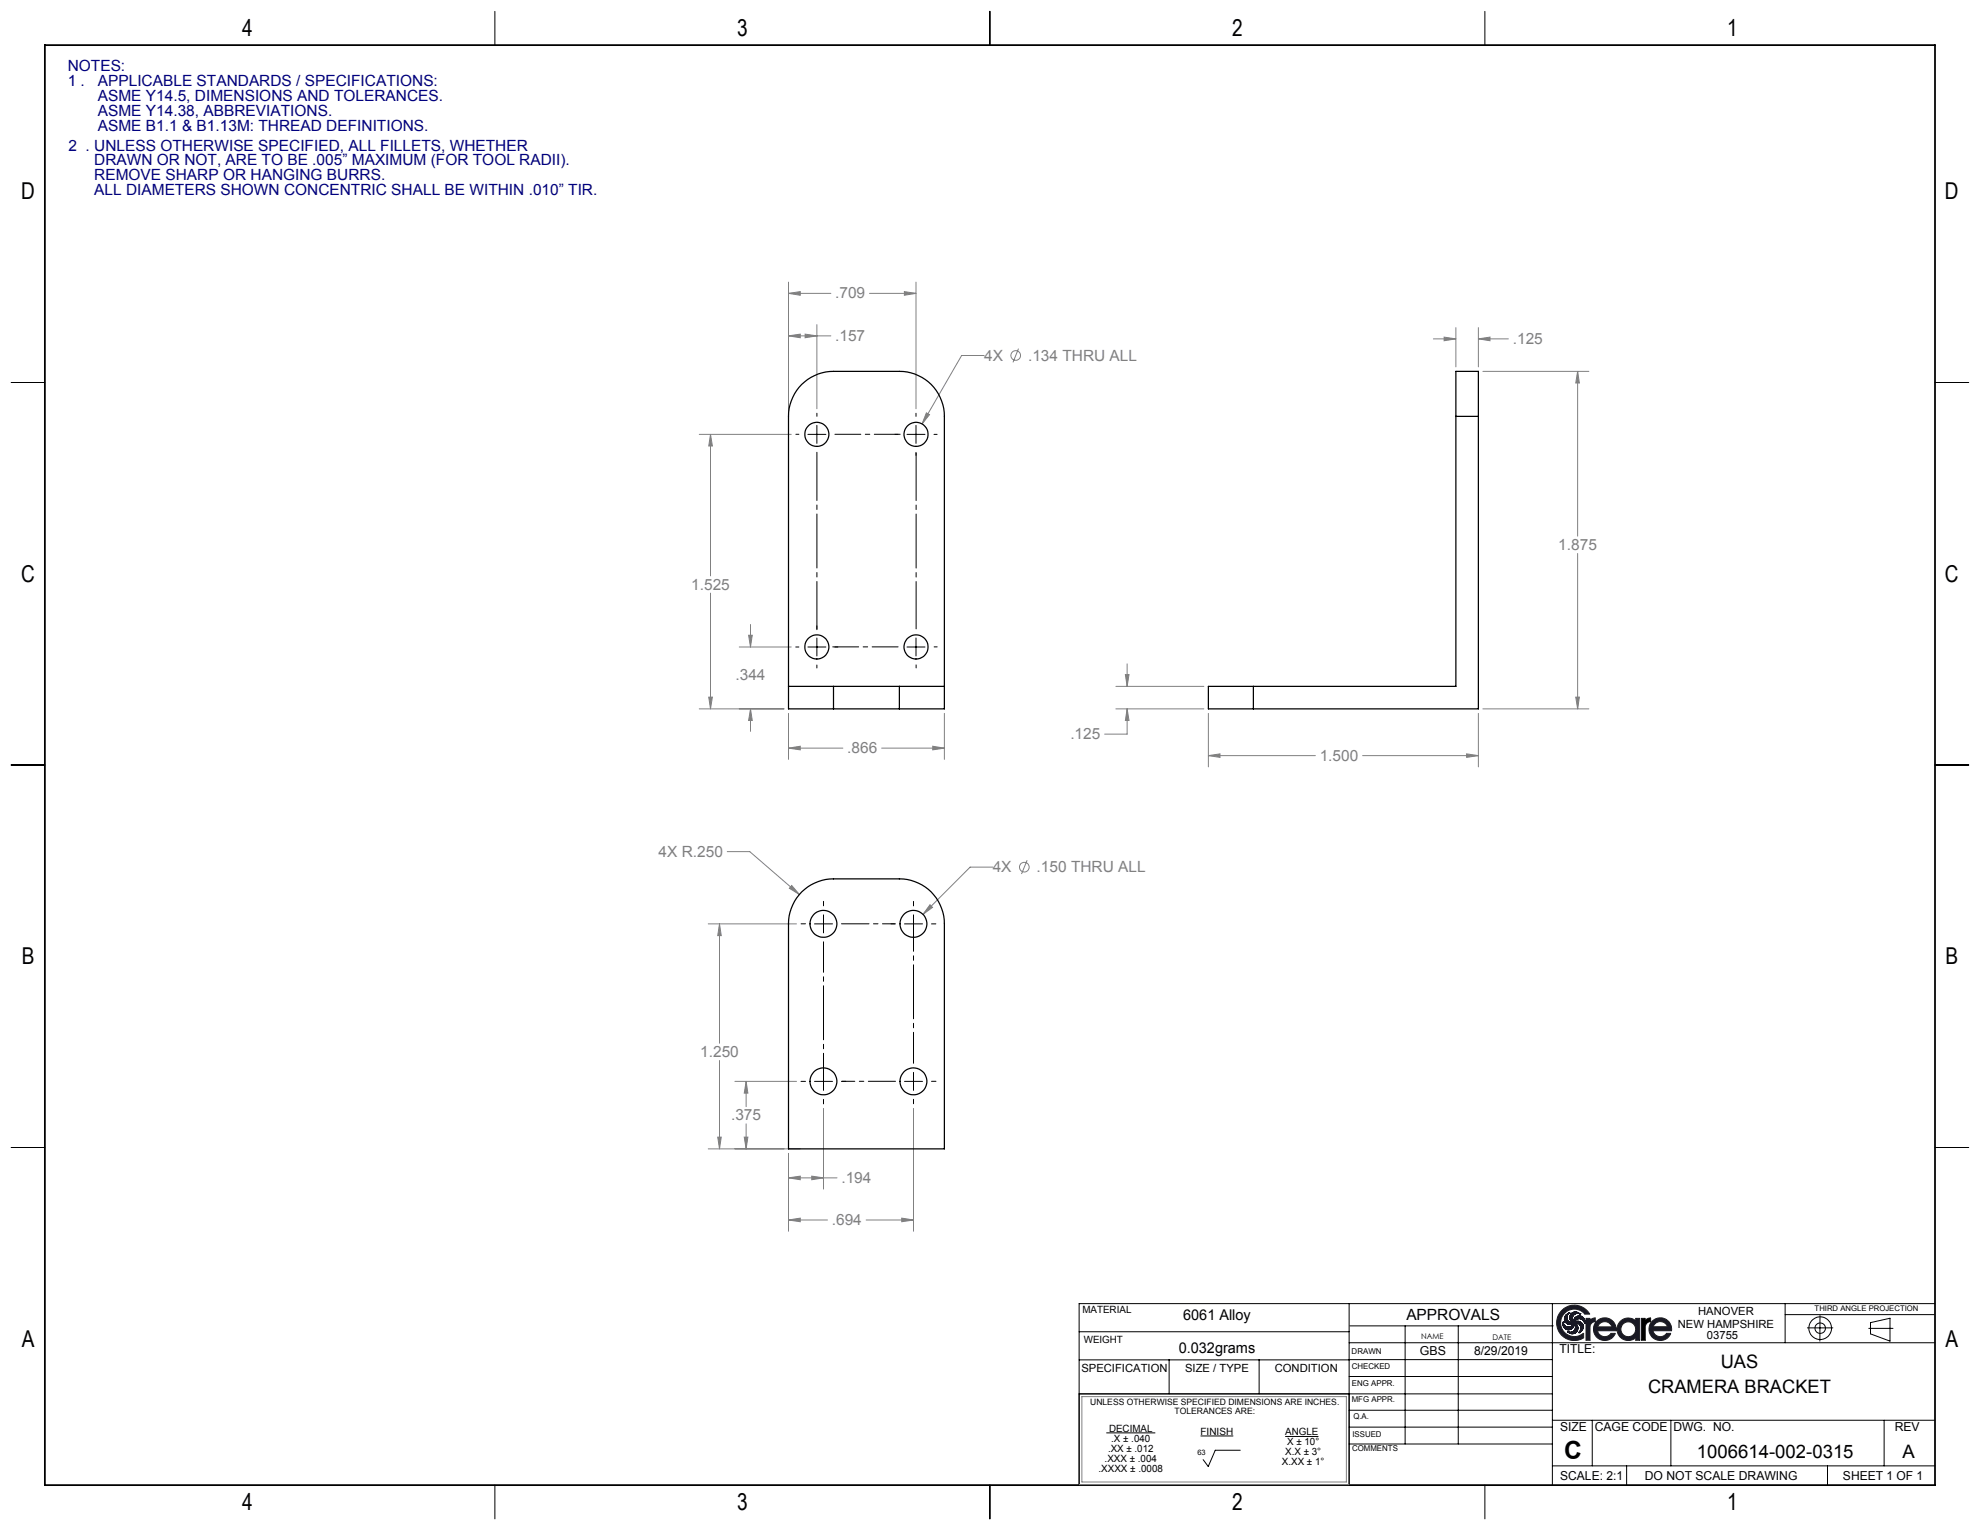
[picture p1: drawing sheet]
<svg xmlns="http://www.w3.org/2000/svg" width="559mm" height="432mm" viewBox="0 0 559 432" stroke-linecap="round" stroke-linejoin="round" font-family="sans-serif">
<g fill="none" stroke="#000" stroke-width=".28">
<path d="M139.7 3.2v9.5M279.4 3.2v9.5M419.1 3.2v9.5M3.1 107.9h9.6M546.1 107.9h9.5M3.1 215.9h9.6M546.1 215.9h9.5M3.1 323.8h9.6M546.1 323.8h9.5M304.6 375.8h76.2M380.8 367.9v51.2M380.8 379h165.3"/>
<path d="M381 374.2h57.4M396.6 374.2v33.3M411.6 374.2v33.3M438.1 367.9v51.2M503.8 367.9v11.1M503.8 371h42.1M510.1 374.8h7.2M513.6 371.3v7.2M527.4 374.9h6.8M527.9 373.3l5.5-1.3v6.5l-5.5-2.1zM546.1 367.9h-241.5v51.2M304.6 393.4h133.5"/>
<path d="M304.6 383.8h76.2M304.6 393.4h76.2v25.6h-76.2zM330 383.8v9.6M355.4 383.8v9.6M380.8 388.5h57.3M380.8 383.7h57.3M380.8 398h57.3M139.7 419.1v9.6M279.4 419.1v9.6M312.2 404.4h13.9M338.8 405.3h9.3M350 409.3h-7l-2 4.6-1.5-2"/>
<path d="M362.7 405.4h9.4M380.8 402.8h57.3M380.8 407.5h57.2M419.1 419.1v9.6M438.1 413.7h108M438.1 400.8h108M449.4 400.8v12.9M459.1 413.7v5.4M471.6 400.8v12.9M515.8 413.7v5.4M531.7 400.8v12.9"/>
<circle cx="513.7" cy="374.9" r="3.2"/>
<circle cx="513.7" cy="374.8" r="1.48"/>
</g>
<g fill="none" stroke="#191924" stroke-width=".28">
<path d="M441.1 373.2h.1M441.1 373.2l.1 1.1M441.1 373.2l.7 1.1 1.3 .2M441.1 374.1v.1M441.2 374.3l.1 .1M441.5 372.3v.1M441.7 371.5v.1M441.7 373h.1M442 371.2h-.1M442.2 372.1v.1M442.2 374.5h.1M442.3 371.2l-.1 1.1a1.5 1.5 0 0 0 1.7 1"/>
<path d="M442.4 372.6h.1M442.4 371.2h-.1M442.5 375.9h.1M442.5 375.9l1 .5M442.7 370.7h.1M442.7 370.6a1.72 1.72 0 0 0-1.2 1.9l.6 1 .8 .3M442.8 370.6l-.4 .6M442.8 370.6h.1M443 375.2l-.1 .1M443.1 372.1l.2 .7 .6 .5M443.1 373.2h.1M443.1 371.3v.1"/>
<path d="M443.3 376.3h.1M443.4 373.8h-.1M443.5 376h-.1M443.6 375.9h.1M443.8 371.8h.1M443.8 372.7v.1M443.9 375.8h.1M444 373.6l-1.3 .2M444 374.6h.1M444 373.6l-.4 .6-.7 .3M444 373.1h.1M444.1 371.2l-.1 .1"/>
<path d="M444.1 370.3h.1M444.1 373.1l.3-1.1 .9-.6h.8l.7 .4a1.59 1.59 0 0 1 .5 1.7M444.2 375.6h-.1M444.3 376.3h.1M444.3 373.1l.6-.7 .9-.3 .9 .4 .5 1M444.4 373.1h.1M444.4 373.1l1.1-.2 1 .6M444.5 373.8l-.2-.2-.4 1.1-.8 .5h-1l-.8-.8M444.5 373.3h.4a1.54 1.54 0 0 1 1.2 2.1M444.5 373.8v.1M444.5 373.3l.7 .8M444.5 373.9l.1 1a1.46 1.46 0 0 1-2 1h-.1"/>
<path d="M444.6 372.7h-.1M444.6 374.2h.1M444.6 374.7v.1M445 370.3h.1M445 373.9h.1M445.1 372.3h.1M445.2 374.1v.1M445.2 373.4h.1M445.2 374.2l.1 .9-.3 .7-.9 .6h-.7M445.6 376.1h.1M445.6 376v.1M445.6 376h.1"/>
<path d="M445.8 373h.1M445.8 370.7l-.1-.1a1.65 1.65 0 0 0-2.1 0l-.5 .8v.9M445.8 370.8h.1M445.8 370.7h-.9l-.8 .5-.4 .7 .1 .7 .2 .5M446.1 375.4l-.1 .1M446.1 374.3v.1M446.1 375.2l-.5 .8M446.1 371.4h.1M446.2 372.3h.1M446.4 373.3l.4 .8M446.5 371.6h.1M446.5 372.4l.1 .1"/>
<path d="M446.6 375.3l-.1 .1M446.8 374a1.85 1.85 0 0 1-.6 1.8l-.6 .3M446.8 374.8v.1M446.9 372.7h.1M446.9 371.9v.1M446.9 376.4v1.1M447.2 373.5h.1M447.2 372.6h.1M447.3 370.9h1.4M447.3 370.9a3.9 3.9 0 0 0-5.5-.5 3.9 3.9 0 0 0-.4 5.6 3.9 3.9 0 0 0 5.5 .3v.1M447.6 378.1h1.1M447.7 372.1l-.1 6"/>
<path d="M448.7 370.9a5 5 0 0 0-6.9-1.9 5 5 0 0 0-1.8 6.8 5 5 0 0 0 6.9 1.7M448.7 374.3v3.8M450.2 372v.9M450.2 372.9a1.82 1.82 0 0 0-1.5 1.4M450.2 372h-.6l-.8 .5-.1-.4h-1M450.9 374.5h3.9M450.9 374.5a2.06 2.06 0 0 1 2-1.5 2.06 2.06 0 0 1 1.9 1.5M454.7 376.3h1.1M454.7 376.3a2.11 2.11 0 0 1-2.1 .9 2.11 2.11 0 0 1-1.7-1.6h5.1a3.2 3.2 0 0 0-3.6-3.6 3.2 3.2 0 0 0-2.6 4.4 3.2 3.2 0 0 0 4.9 1.4l.7-.7 .4-.8M461.6 372.6a3.2 3.2 0 0 0-4.4 .4 3.2 3.2 0 0 0 0 4.4 3.2 3.2 0 0 0 4.4 .3v.4M461.8 372.1h.8M461.8 372.1l-.2 .5"/>
<path d="M462.6 372.1l.1 6.1-1.1-.1M463.2 378.1h1.1M463.3 372.1h.9M463.3 372.1l-.1 6M464.3 374.3v3.8M465.8 372v.9M465.8 372.9a1.89 1.89 0 0 0-1.5 1.4M465.8 372h-.6l-.8 .5-.2-.4M467.3 373.4a1.95 1.95 0 0 1 3.2 1h-4zM470.4 376.3h1M470.4 376.3a2.14 2.14 0 0 1-2.2 .9 2.14 2.14 0 0 1-1.7-1.6h5.2a3.2 3.2 0 0 0-3.8-3.5 3.2 3.2 0 0 0-2.2 4.6 3.2 3.2 0 0 0 5 .8l.7-.8v-.4"/>
<circle cx="459.5" cy="375.2" r="2.1"/>
</g>
<path d="M12.7 12.7h533.4v406.4h-533.4z" fill="none" stroke="#000" stroke-width=".5"/>
<path d="M305.3 394.2h74.7v24.1h-74.7zM304.6 419h76.2" fill="none" stroke="#808080" stroke-width=".28"/>
<path d="M463.3 372.1h1l.1 .4 .8-.5h.6v1l-.7 .2-.7 .8-.1 4.2h-1.1z" fill-rule="evenodd" fill="#000"/>
<g fill="#191924">
<path d="M440.9 369.6a5 5 0 0 0-.6 6.7 5 5 0 0 0 6.6 1.2v-1.2a3.9 3.9 0 0 1-5.5-.4 3.9 3.9 0 0 1 .4-5.5 3.9 3.9 0 0 1 5.5 .5h1.4a5 5 0 0 0-7.8-1.3zM447.6 372.1v6.1h1.1l.1-4.1 .6-.8 .8-.3v-1h-.6l-.8 .5-.1-.4zM442 371.1l-.5 1.2 .3 .9 1.1 .6 1.1-.2-.4 .6-1.2 .3-.9-.4-.4-.9v1l.4 .6 .8 .5h.6l1-.6 .4-1.1 .3 .6v.8l-.5 .6-.7 .4-.9-.1 .6 .4 .8 .1 1.1-.6 .3-.7v-.7l-.9-1 .2-.1 .9 .2 .6 .8v1.1l-.5 .7 .8-.5 .4-.8v-.8l-.3-.5-1-.6-1.2 .2 .6-.7 1.2-.2 .7 .4 .5 .9v-.9l-.4-.6-.7-.6h-.8l-1 .6-.3 1.1-.4-.6 .1-.7 .4-.7 .7-.4h.9l-.8-.4h-.6l-1.1 .6-.2 1.2 .2 .7 .6 .5-.9-.1-.8-.9v-.8l.6-.9z" fill-rule="evenodd"/>
<path d="M451.4 373.6l1-.5h1.1l1 .6 .4 .8h-4zM450.6 372.9a3.2 3.2 0 0 0 .5 4.9 3.2 3.2 0 0 0 4.7-1.5h-1.1l-.7 .7-1.4 .2-1.2-.5-.5-1.1h5.1a3.2 3.2 0 0 0-1.7-3.4 3.2 3.2 0 0 0-3.7 .7zM467 373.6l.9-.5h1.3l.8 .4 .5 .9h-4zM466.3 372.8a3.2 3.2 0 0 0 .4 4.9 3.2 3.2 0 0 0 4.8-1.4h-1.2l-.7 .7-1.4 .2-1-.4-.7-1.2h5.2a3.1 3.1 0 0 0-1.7-3.4 3.1 3.1 0 0 0-3.7 .6zM457.5 375.1a2.09 2.09 0 0 1 4.1 0 2.09 2.09 0 0 1-4.1 0zM457.2 373a3.2 3.2 0 0 0 .1 4.4 3.2 3.2 0 0 0 4.3 .2l.1 .6h1v-6.1h-1l-.2 .5a3.2 3.2 0 0 0-4.3 .4z" fill-rule="evenodd"/>
</g>
<g fill="none" stroke="#808080" stroke-width=".28">
<path d="M222.5 79.6v36.6M258.5 79.6v35.8M222.5 94.8l3.3-.5v1zM222.5 82.8l3.3-.5v1zM222.5 94.8h12M222.5 82.8h12M227.2 94.3l3.3 .5-3.3 .5zM230.5 91.6v23.8M245.4 82.8h13.1M255.2 82.3l3.3 .5-3.3 .5zM287.4 98.4l-1.5 3.9M404.5 95.6h6.4"/>
<path d="M407.6 95.1l3.3 .5-3.3 .6zM410.9 92.5v11M417.2 95.6l3.3-.5v1.1zM417.2 92.5v11M417.2 95.6h8.5M261.4 116.5l.9 .5-2.1 2.6zM277.7 100.3h-6.3l-11.2 19.3M418.5 104.8h29.9M445.2 104.8l.5 3.3h-1zM445.2 104.8v46.5M197.3 122.6h26M200.5 122.6l.5 3.3h-1z"/>
<path d="M200.5 122.6v39.9M445.2 156.2v43.9M200.5 167.4v32.7M211.3 179.3h1l-.5 3.3zM211.8 176.2v6.4M200 196.7h1l-.5 3.4zM208.6 182.6h14.7M314.9 193.7h24.9M317.6 190.4h1l-.5 3.3zM318.1 187.4v6.3M444.7 196.7h1l-.5 3.4zM197.3 200.1h24"/>
<path d="M211.8 200.1l.5 3.2h-1zM211.8 200.1v6.3M222.5 211.1l3.3-.5v1zM222.5 201.3v13M222.5 211.1h15.4M248.8 211.1h17.7M263.2 210.6l3.3 .5-3.3 .5zM266.5 201.3v13M314.9 200.1h24.9M318.1 200.1l.5 3.2h-1zM318.1 200.1v7.1h-6.4M341 213.3l3.3-.5v.9z"/>
<path d="M341 201.3v15.1M341 213.3h30.2M384.6 213.3h32.6M413.9 212.8l3.3 .5-3.3 .4zM417.2 201.3v15.1M418.5 200.1h29.9M205.2 240.3h6.4l14 12.1M223.4 249.9l2.2 2.5-2.8-1.7zM262.5 255.3l.7 .8-2.7 2zM280.1 244.7h-6.3l-13.3 13.4M289.9 242.8l-1.6 3.9M199.9 260.7h24.9"/>
<path d="M203.1 260.7l.5 3.4h-1zM203.1 260.7v33.7M203.1 299.3v24.9M207.4 305.2h17.4M210.6 305.2l.5 3.3h-1.1zM210.6 305.2v7.1M210.6 317.2v7M232.4 312.8v22.8M257.8 312.8v34.7M199.9 324.2h25.9M202.6 320.9h1l-.5 3.3zM210 320.9h1.1l-.5 3.3z"/>
<path d="M222.5 332.4l3.3-.5v1.1zM222.5 325.5v22M222.5 332.4h13.7M229.1 331.9l3.3 .5-3.3 .6zM222.5 344.3l3.3-.5v1zM222.5 344.3h11M244.4 344.3h13.4M254.5 343.8l3.3 .5-3.3 .5z"/>
<circle cx="286.6" cy="100.3" r="1.36"/>
<circle cx="289.1" cy="244.7" r="1.36"/>
</g>
<path d="M258.5 177.5v-49.6" fill="none" stroke="#000" stroke-width=".28" stroke-dasharray="15.2 1.3 1.3 1.3" stroke-dashoffset="1.9"/>
<path d="M235.6 122.6h18.5M253.5 182.6h-18.5" fill="none" stroke="#000" stroke-width=".28" stroke-dasharray="15.2 1.3 1.3 1.3" stroke-dashoffset="7.9"/>
<path d="M230.5 117.5v-.9M225.5 122.6h-.9M258.5 187.6v.9M263.6 182.6h.9M232.4 255.6v-1.2M227.3 260.7h-1.2M257.8 310.2v1.3M262.9 305.2h1.3" fill="none" stroke="#000" stroke-width=".28" stroke-dasharray="15.2 1.3 1.3 1.3"/>
<path d="M230.5 127.6v50.1" fill="none" stroke="#000" stroke-width=".28" stroke-dasharray="15.2 1.3 1.3 1.3" stroke-dashoffset="1.6"/>
<path d="M232.4 265.8v40.1" fill="none" stroke="#000" stroke-width=".28" stroke-dasharray="15.2 1.3 1.3 1.3" stroke-dashoffset="6.6"/>
<path d="M237.5 260.7h15" fill="none" stroke="#000" stroke-width=".28" stroke-dasharray="15.2 1.3 1.3 1.3" stroke-dashoffset="7.5"/>
<path d="M257.8 300.1v-40.4" fill="none" stroke="#000" stroke-width=".28" stroke-dasharray="15.2 1.3 1.3 1.3" stroke-dashoffset="6.5"/>
<path d="M252.7 305.2h-15.1" fill="none" stroke="#000" stroke-width=".28" stroke-dasharray="15.2 1.3 1.3 1.3" stroke-dashoffset="7.6"/>
<g fill="none" stroke="#000" stroke-width=".28">
<path d="M258.5 116.6v.9M228 122.6h5.1M230.5 120.1v5M252.6 122.6h.8M256 122.6h5.1M258.5 120.1v5M258.5 127.7v.8M263.6 122.6h.9M230.5 176.6v.9M224.6 182.6h.9M228 182.6h5.1M230.5 180.1v5"/>
<path d="M230.5 187.7v.8M235.6 182.6h.9M256 182.6h5.1M258.5 180.1v5M232.4 258.2v5.1M257.8 254.4v1.3M257.8 258.2v5.1M229.9 260.7h5M251.5 260.7h1.2M255.3 260.7h5M257.8 265.8v1.3M262.9 260.7h1.2"/>
<path d="M232.4 298.8v1.3M226.1 305.2h1.2M229.9 305.2h5M232.4 302.6v5.1M232.4 310.3v1.2M237.5 305.2h1.2M255.3 305.2h5M257.8 302.6v5.1"/>
</g>
<path d="M222.5 211.1l3.3-.5v1zM263.2 210.6l3.3 .5-3.3 .5zM211.8 200.1l.5 3.2h-1zM211.3 179.3h1l-.5 3.3zM200 196.7h1l-.5 3.4zM200.5 122.6l.5 3.3h-1zM222.5 94.8l3.3-.5v1zM227.2 94.3l3.3 .5-3.3 .5zM222.5 82.8l3.3-.5v1zM255.2 82.3l3.3 .5-3.3 .5zM261.4 116.5l-1.2 3.1 2.1-2.6zM210 320.9h1.1l-.5 3.3zM210.6 305.2l.5 3.3h-1.1zM202.6 320.9h1l-.5 3.3zM203.1 260.7l.5 3.4h-1zM222.5 332.4l3.3-.5v1.1zM229.1 331.9l3.3 .5-3.3 .6zM222.5 344.3l3.3-.5v1zM254.5 343.8l3.3 .5-3.3 .5zM262.5 255.3l-2 2.8 2.7-2zM223.4 249.9l-.6 .8 2.8 1.7zM445.2 104.8l.5 3.3h-1zM444.7 196.7h1l-.5 3.4zM413.9 212.8l3.3 .5-3.3 .4zM341 213.3l3.3-.5v.9zM318.1 200.1l.5 3.2h-1zM317.6 190.4h1l-.5 3.3zM407.6 95.1l3.3 .5-3.3 .6zM417.2 95.6l3.3-.5v1.1z" fill="#808080"/>
<g fill="none" stroke="#000" stroke-width=".35">
<path d="M410.9 117.5v-12.7h6.3v12.7M410.9 117.5v76.2h-57.2M410.9 117.5h6.3M417.2 117.5v82.6h-63.5M222.5 193.7h12.7M235.2 193.7v6.4M235.2 193.7h18.6M253.8 193.7h12.7M253.8 193.7v6.4M353.7 193.7h-12.7v6.4h12.7M353.7 193.7v6.4M235.2 200.1h-12.7v-82.6a12.6 12.6 0 0 1 12.7-12.7h18.6a12.6 12.6 0 0 1 12.7 12.7v82.6h-12.7"/>
<path d="M235.2 200.1h18.6M226.2 251.7a13 13 0 0 1 9-3.7h18.6a12.6 12.6 0 0 1 12.7 12.7v63.5h-44v-63.5a13 13 0 0 1 3.7-9z"/>
<circle cx="230.5" cy="122.6" r="3.4"/>
<circle cx="258.5" cy="122.6" r="3.4"/>
<circle cx="230.5" cy="182.6" r="3.4"/>
<circle cx="258.5" cy="182.6" r="3.4"/>
<circle cx="232.4" cy="260.7" r="3.8"/>
<circle cx="257.8" cy="260.7" r="3.8"/>
<circle cx="232.4" cy="305.2" r="3.8"/>
<circle cx="257.8" cy="305.2" r="3.8"/>
</g>
<text font-size="7.1" x="441.4" y="411.7">C</text>
<g font-size="6.6">
<text x="68.3" y="10.1">4</text>
<text x="208.1" y="10.1">3</text>
<text x="347.8" y="10.1">2</text>
<text x="487.5" y="10.1">1</text>
<text x="6" y="56.2">D</text>
<text x="548.9" y="56.2">D</text>
<text x="6" y="164.1">C</text>
<text x="548.9" y="164.1">C</text>
<text x="6.1" y="272.1">B</text>
<text x="549.1" y="272.1">B</text>
<text x="6.1" y="380">A</text>
<text x="549.1" y="380">A</text>
<text x="68.3" y="426.1">4</text>
<text x="208.1" y="426.1">3</text>
<text x="347.8" y="426.1">2</text>
<text x="487.5" y="426.1">1</text>
</g>
<g font-size="5.2">
<text x="485.6" y="386.1">UAS</text>
<text x="465.1" y="393.3">CRAMERA BRACKET</text>
<text x="478.9" y="411.4">1006614-002-0315</text>
<text x="536.9" y="411.4">A</text>
</g>
<g font-size="4.4" fill="#000080">
<text x="19.1" y="20.2">NOTES:</text>
<text x="19.1" y="24.3">1 .</text>
<text x="27.6" y="28.5">ASME Y14.5, DIMENSIONS AND TOLERANCES.</text>
<text x="27.6" y="24.3">APPLICABLE STANDARDS / SPECIFICATIONS:</text>
<text x="27.6" y="32.7">ASME Y14.38, ABBREVIATIONS.</text>
<text x="27.6" y="36.9">ASME B1.1 &amp; B1.13M: THREAD DEFINITIONS.</text>
<text x="19.3" y="42.5">2 . UNLESS OTHERWISE SPECIFIED, ALL FILLETS, WHETHER</text>
<text x="26.6" y="46.7">DRAWN OR NOT, ARE TO BE .005” MAXIMUM (FOR TOOL RADII).</text>
<text x="26.6" y="50.9">REMOVE SHARP OR HANGING BURRS.</text>
<text x="26.6" y="55">ALL DIAMETERS SHOWN CONCENTRIC SHALL BE WITHIN .010” TIR.</text>
</g>
<g font-size="4.4" fill="#808080">
<text x="235.7" y="84.2">.709</text>
<text x="235.7" y="96.2">.157</text>
<text x="277.7" y="101.7">4X</text>
<text x="290.1" y="101.8">.134 THRU ALL</text>
<text x="426.9" y="97.1">.125</text>
<text x="439.8" y="155.2">1.875</text>
<text x="195.1" y="166.4">1.525</text>
<text x="207.6" y="192">.344</text>
<text x="302.1" y="208.6">.125</text>
<text x="239.1" y="212.6">.866</text>
<text x="372.5" y="214.7">1.500</text>
<text x="185.9" y="241.8">4X R.250</text>
<text x="280.2" y="246.2">4X</text>
<text x="292.6" y="246.2">.150 THRU ALL</text>
<text x="197.6" y="298.3">1.250</text>
<text x="206.3" y="316.2">.375</text>
<text x="237.5" y="333.9">.194</text>
<text x="234.8" y="345.7">.694</text>
</g>
<text font-size="4.4" x="396.9" y="372.6">APPROVALS</text>
<g font-size="4.2">
<text x="333.9" y="372.6">6061 Alloy</text>
<text x="332.7" y="382">0.032grams</text>
</g>
<g font-size="3.5">
<text x="400.7" y="382.5">GBS</text>
<text x="416" y="382.5">8/29/2019</text>
<text x="440.1" y="381.7">TITLE:</text>
<text x="440.3" y="404">SIZE</text>
<text x="450.1" y="404">CAGE CODE</text>
<text x="472.3" y="404">DWG. NO.</text>
<text x="534.7" y="404">REV</text>
<text x="440.3" y="417.6">SCALE: 2:1</text>
<text x="464.2" y="417.6">DO NOT SCALE DRAWING</text>
<text x="520.1" y="417.5">SHEET 1 OF 1</text>
</g>
<g font-size="3.2">
<text x="479.3" y="371.1">HANOVER</text>
<text x="473.5" y="374.8">NEW HAMPSHIRE</text>
<text x="481.7" y="378">03755</text>
<text x="305.2" y="387.2">SPECIFICATION</text>
<text x="334.5" y="387.2">SIZE / TYPE</text>
<text x="359.8" y="387.2">CONDITION</text>
</g>
<g font-size="2.8">
<text x="305.5" y="370.7">MATERIAL</text>
<text x="305.9" y="379">WEIGHT</text>
<text x="313" y="404.1">DECIMAL</text>
<text x="313.6" y="406.9">.X ± .040</text>
<text x="338.8" y="404.9">FINISH</text>
<text x="362.7" y="405.1">ANGLE</text>
<text x="363.3" y="407.9">X ± 10°</text>
<text x="311.7" y="412.5">.XXX ± .004</text>
<text x="312.7" y="409.7">.XX ± .012</text>
<text x="361.8" y="413.6">X.XX ± 1°</text>
<text x="362.7" y="410.7">X.X ± 3°</text>
<text x="310" y="415.4">.XXXX ± .0008</text>
</g>
<g font-size="2.5">
<text x="307.7" y="396.5">UNLESS OTHERWISE SPECIFIED DIMENSIONS ARE INCHES.</text>
<text x="331.5" y="399">TOLERANCES ARE:</text>
</g>
<g font-size="2.3">
<text x="381.5" y="382">DRAWN</text>
<text x="381.5" y="386.3">CHECKED</text>
<text x="381.5" y="395.7">MFG APPR.</text>
<text x="381.6" y="391.1">ENG APPR.</text>
<text x="381.9" y="400.5">Q.A.</text>
<text x="381.7" y="405.4">ISSUED</text>
<text x="381.6" y="409.5">COMMENTS</text>
</g>
<g font-size="2.2">
<text x="512.1" y="370.1">THIRD ANGLE PROJECTION</text>
<text x="401.1" y="377.9">NAME</text>
<text x="421.2" y="378.2">DATE</text>
</g>
<text font-size="2.1" x="338" y="410.6">63</text>
</svg>
